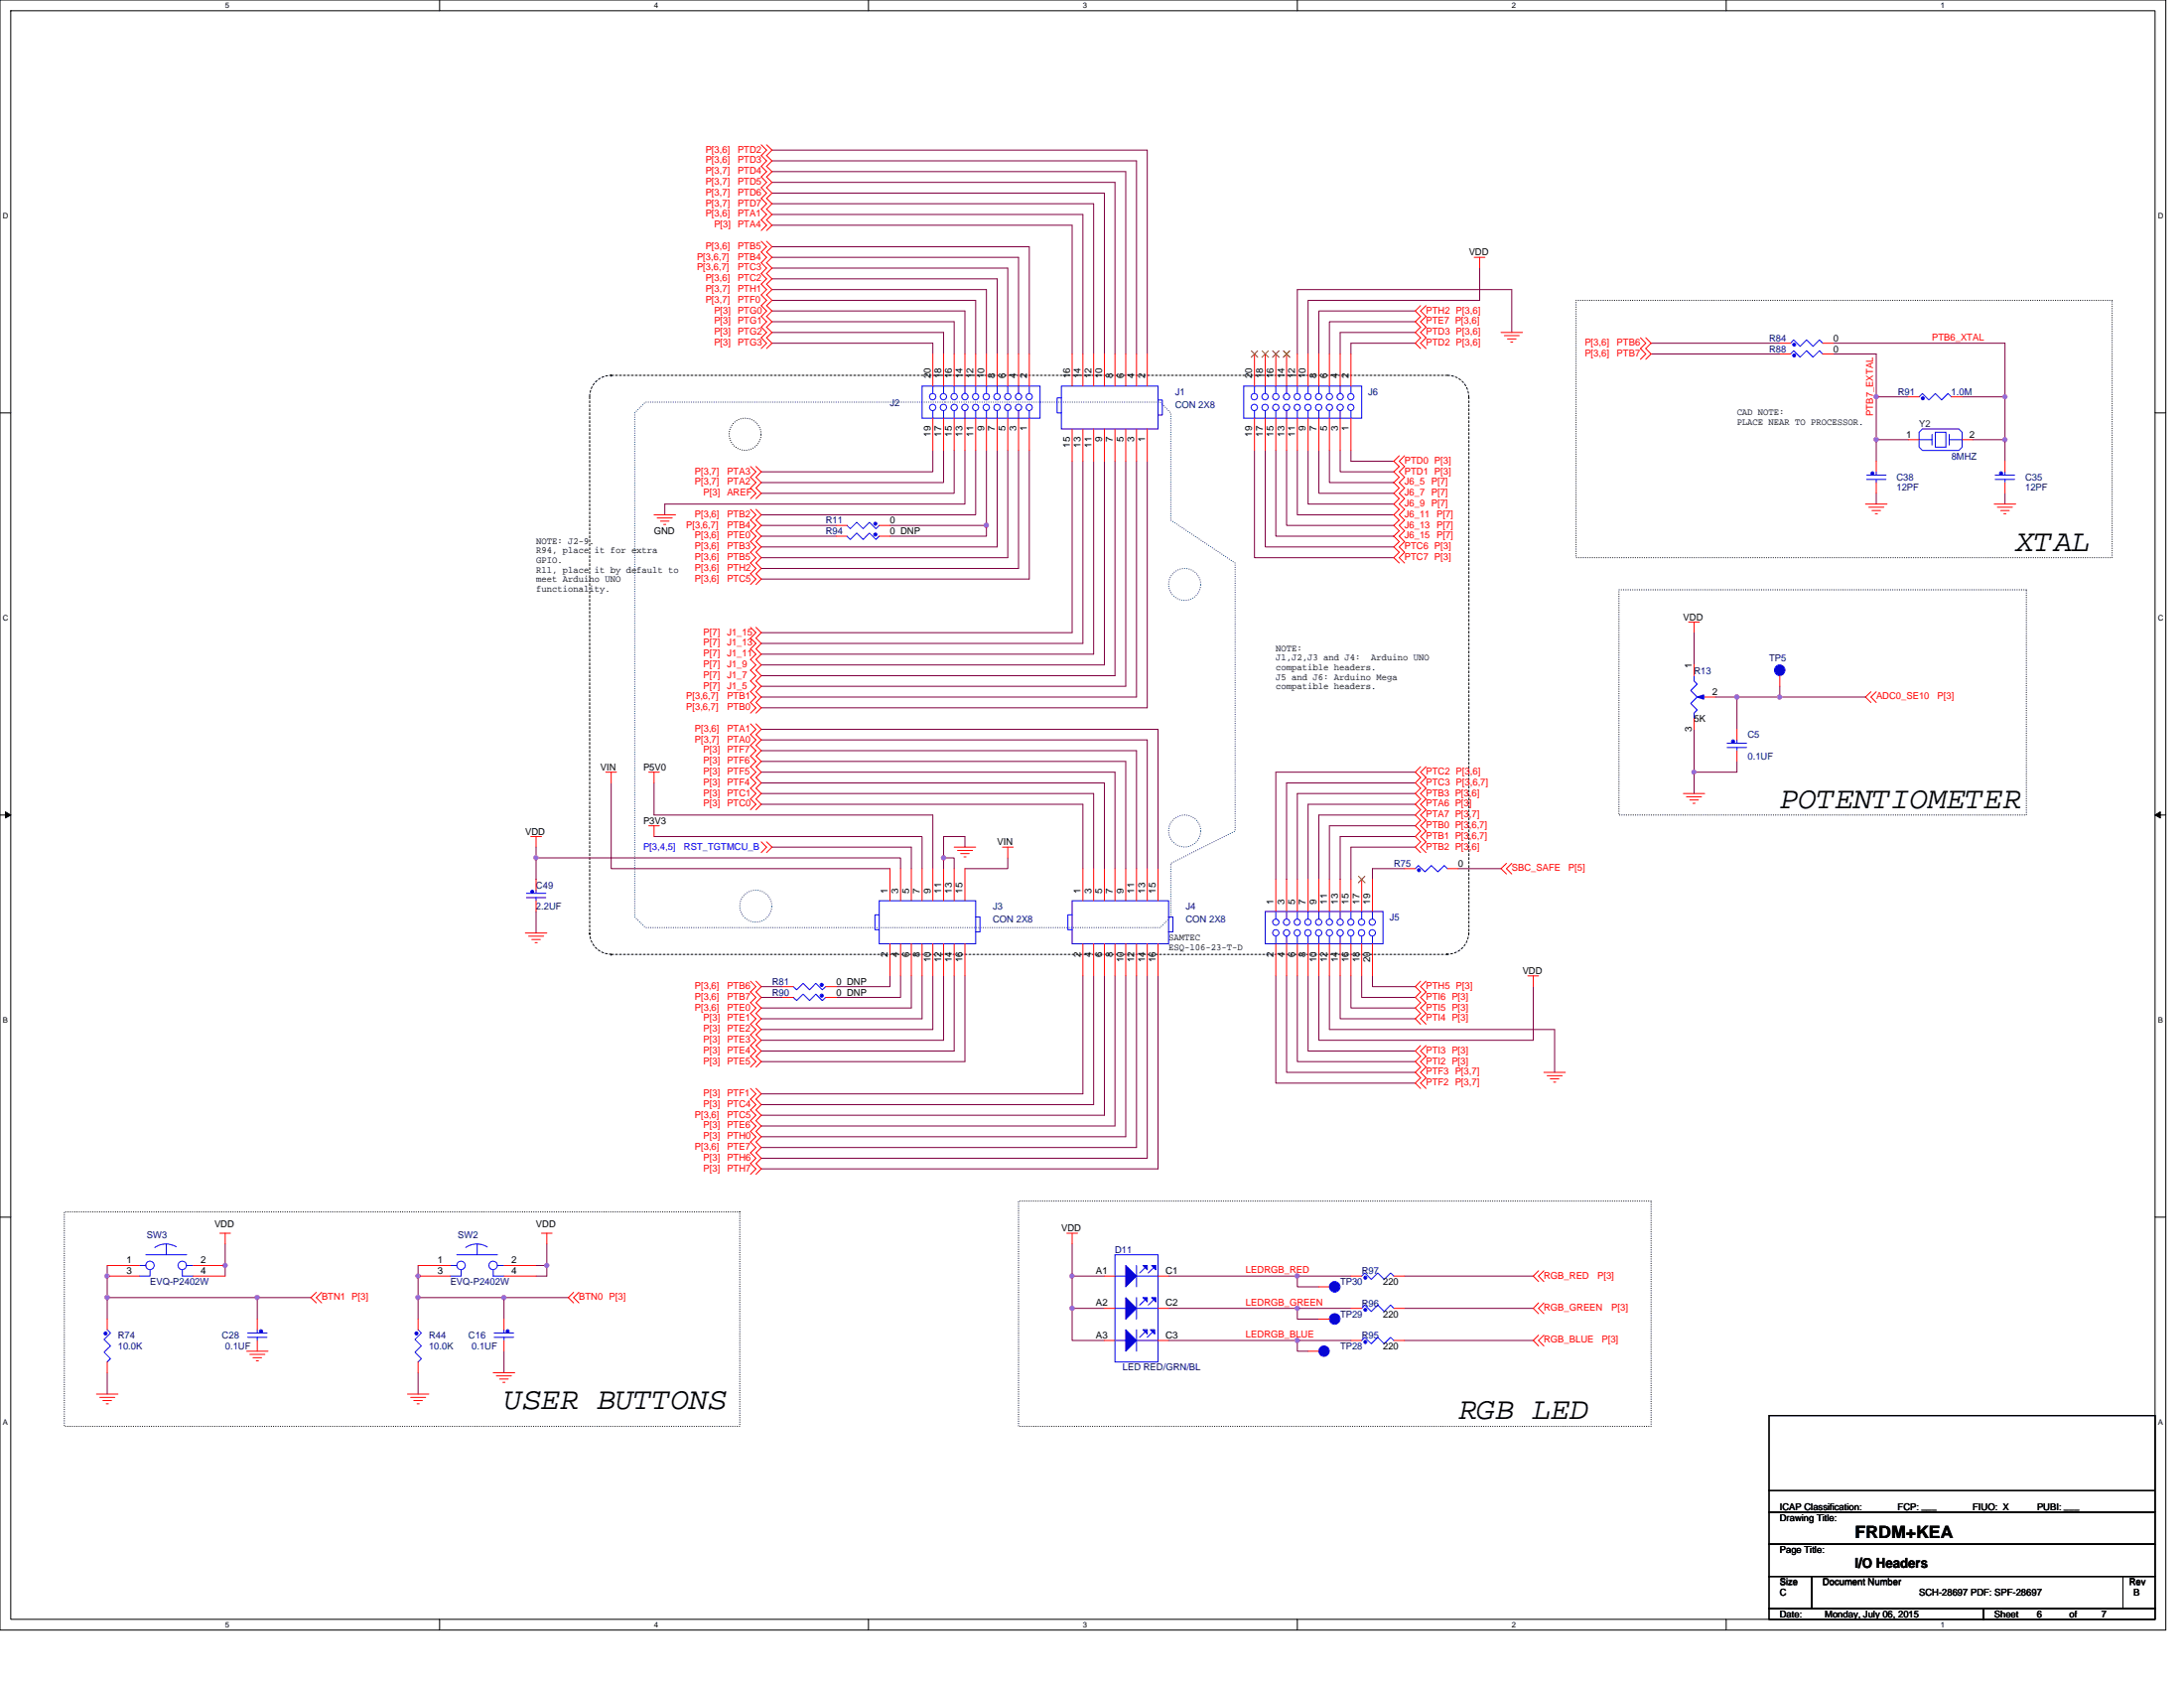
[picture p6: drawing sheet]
<svg xmlns="http://www.w3.org/2000/svg" width="279mm" height="216mm" viewBox="0 0 279 216" stroke-linecap="round" stroke-linejoin="round" font-family="sans-serif">
<path d="M0 0h277.1v208.5h-277.1zM1.4 1.4h274.3v205.7h-274.3z" fill="none" stroke="#000" stroke-width=".13"/>
<g fill="#fff">
<path d="M28.8 .1h.6v1.1h-.6z"/>
<path d="M28.8 207.3h.6v1.1h-.6z"/>
</g>
<path d="M56.2 0v1.4M56.2 207.1v1.4" fill="none" stroke="#000" stroke-width=".13"/>
<g fill="#fff">
<path d="M83.7 .1h.5v1.1h-.5z"/>
<path d="M83.7 207.3h.5v1.1h-.5z"/>
</g>
<path d="M111.1 0v1.4M111.1 207.1v1.4" fill="none" stroke="#000" stroke-width=".13"/>
<g fill="#fff">
<path d="M138.5 .1h.6v1.1h-.6z"/>
<path d="M138.5 207.3h.6v1.1h-.6z"/>
</g>
<path d="M166 0v1.4M166 207.1v1.4" fill="none" stroke="#000" stroke-width=".13"/>
<g fill="#fff">
<path d="M193.4 .1h.6v1.1h-.6z"/>
<path d="M193.4 207.3h.6v1.1h-.6z"/>
</g>
<path d="M220.8 0v1.4M220.8 207.1v1.4" fill="none" stroke="#000" stroke-width=".13"/>
<g fill="#fff">
<path d="M248.3 .1h.5v1.1h-.5z"/>
<path d="M248.3 207.3h.5v1.1h-.5z"/>
<path d="M.4 27.1h.7v1.1h-.7z"/>
<path d="M276.1 27.1h.7v1.1h-.7z"/>
<path d="M.4 78.5h.7v1.1h-.7z"/>
<path d="M276.1 78.5h.7v1.1h-.7z"/>
</g>
<path d="M0 52.8h1.4M275.7 52.8h1.4" fill="none" stroke="#000" stroke-width=".13"/>
<g fill="#fff">
<path d="M.4 130h.6v1.1h-.6z"/>
<path d="M276.1 130h.6v1.1h-.6z"/>
</g>
<path d="M0 104.2h1.4M275.7 104.2h1.4" fill="none" stroke="#000" stroke-width=".13"/>
<path d="M.7 103.8l.7 .4-.7 .4zM275.7 104.2l.7-.4v.8z" fill="#000" stroke="#000" stroke-width=".13"/>
<g fill="#fff">
<path d="M.4 181.4h.6v1.1h-.6z"/>
<path d="M276.1 181.4h.6v1.1h-.6z"/>
</g>
<path d="M0 155.7h1.4M275.7 155.7h1.4M226.3 193.4h49.4v4.1h-49.4zM226.3 197.5h49.4v4.1h-49.4zM226.3 181.1h49.4v12.3h-49.4zM226.3 190.6h49.4M226.3 201.6h5.5v4.1h-5.5zM226.3 205.7h27.4v1.4h-27.4zM231.8 201.6h39.8v4.1h-39.8zM253.7 205.7h22v1.4h-22zM271.6 201.6h4.1v4.1h-4.1z" fill="none" stroke="#000" stroke-width=".13"/>
<g fill="none" stroke="#000" stroke-width=".13" stroke-dasharray="0 .3">
<path d="M201.6 38.4h68.6v32.9h-68.6zM207.1 75.4h52.1v28.8h-52.1zM8.2 155h86.4v27.4h-86.4zM130.3 153.6h80.9v28.8h-80.9z"/>
<circle cx="95.3" cy="55.5" r="2.05"/>
</g>
<g fill="none" stroke="#004080" stroke-width=".13" stroke-dasharray="0 .3">
<path d="M81.2 52.8l1.4-1.4h65.8l1.4 1.4v13.7l8.2 5.5v34.3l-8.2 4.1v6.9l-1.4 1.3h-65.8l-1.4-1.3z"/>
<circle cx="151.6" cy="74.7" r="2.05"/>
<circle cx="96.7" cy="115.9" r="2.05"/>
<circle cx="151.6" cy="106.3" r="2.05"/>
</g>
<path d="M75.4 50.8v68.5M78.2 48a2.71 2.71 0 0 0-2.8 2.8v-.1M78.2 48h.1M185.2 48h-107M187.9 50.7v.1a2.72 2.72 0 0 0-2.8-2.8M187.9 50.8v68.5M75.4 119.3h.1M75.4 119.3a2.72 2.72 0 0 0 2.8 2.7M187.9 119.3h.1M78.2 122.1h.1M185.1 122a2.75 2.75 0 0 0 2.8-2.7M185.2 122.1h-107" fill="none" stroke="#000" stroke-width=".13" stroke-dasharray=".3 .3"/>
<g fill="none" stroke="#800040" stroke-width=".13">
<path d="M98.8 19.2h48v26.1M98.8 32.9h31.5v12.4M98.8 28.8h38.4v16.5M98.8 21.9h45.2v23.4M98.8 35.7h28.8v9.6M98.8 27.4h39.7v17.9M98.8 34.3h30.1v11M98.8 24.7h42.5v20.6M98.8 23.3h43.8v22M98.8 37h27.4v8.3M98.8 31.6h32.9v13.7M98.8 38.4h26v6.9"/>
<path d="M98.8 26.1h41.1v19.2M98.8 39.8h24.6v5.5M98.8 20.6h46.6v24.7M181.1 39.8h-12.4v5.5M189.3 34.3v4.1h-22v6.9M98.8 42.5h21.9v2.8M98.8 41.1h23.3v4.2M98.8 43.9h20.5v1.4M119.3 57.6v2.7h-21.9M120.7 57.6v4.1h-23.3M122.1 57.6v5.5h-24.7M123.4 57.6v6.9h-38.4v1.3"/>
<path d="M124.8 57.6v8.2h-27.4M126.2 57.6v9.6M127.6 57.6v12.4h-30.2M128.9 57.6v13.7h-31.5M130.3 57.6v15.1h-32.9M131.7 57.6v16.5h-34.3M137.2 59v21.9h-39.8M138.5 59v23.3h-41.1M139.9 59v24.7h-42.5M141.3 59v26h-43.9M142.6 59v27.4h-45.2M144 59v28.8h-46.6"/>
<path d="M145.4 59v30.2h-48M146.8 59v31.5h-49.4M160.5 57.6v13.7h17.8M161.9 57.6v12.4h16.4M163.2 57.6v11h15.1M164.6 57.6v9.6h13.7M166 57.6v8.2h12.3M167.3 57.6v6.9h11M168.7 57.6v5.5h9.6M170.1 57.6v4.1h8.2M171.5 57.6v2.7h6.8M172.8 57.6v1.4h5.5"/>
<path d="M181.1 43.9h-8.3v1.4M181.1 42.5h-9.7v2.8M181.1 41.1h-11v4.2M193.4 42.5v-5.5h-27.4v8.3M211.2 43.9h16.5M211.2 45.3h16.5M234.5 43.9h22v6.9M234.5 45.3h5.5v5.5M240 50.8h4.2M240 50.8v5.4M244.2 56.2h-4.2v2.8M251 50.8h5.5"/>
<path d="M252.4 56.2h4.1v2.8M256.5 50.8v5.4M97.4 67.2h9.6M97.4 68.6h9.6M113.9 67.2h12.3M126.2 67.2v1.4h-12.3M240 63.1v1.4M256.5 63.1v1.4M97.4 97.4h46.6v13.7M97.4 98.8h45.2v12.3M97.4 93.3h50.7v17.8M97.4 96h48v15.1"/>
<path d="M97.4 94.6h49.4v16.5M181.1 98.8h-17.9v13.7M216.7 93.3v5.5M216.7 98.8v2.7M216.7 80.9v4.1M219.5 89.2h2.7M222.2 97.4v1.4h-5.5M222.2 89.2v4.1M222.2 89.2h5.5M227.7 87.8v1.4h11M68.6 109.7h46.6v1.4M68.6 108.4v1.3"/>
<path d="M68.6 116.6v2.7M68.6 109.7v2.8M78.2 100.1v11h35.7M83.7 100.1v4.1h35.6v6.9M83.7 107h34.3v4.1M97.4 100.1h43.9v11M97.4 101.5h42.5v9.6M97.4 102.9h41.1v8.2M98.8 108.4h17.8v2.7M120.7 109.7h1.4v1.4M120.7 109.7v1.4M123.4 108.4v-1.4h-2.7v2.7"/>
<path d="M128.9 109.7v1.4h-5.5M179.7 111.1h-4.1v1.4M181.1 100.1h-16.5v12.4M181.1 101.5h-15.1v11M181.1 102.9h-13.8v9.6M181.1 104.2h-12.4v8.3M181.1 105.6h-11v6.9M181.1 107h-9.7v5.5M181.1 108.4h-8.3v4.1M186.5 111.1h5.5M97.4 126.2h2.7M97.4 127.6h2.7"/>
<path d="M113.9 124.8v1.4h-6.9M115.2 124.8v2.8h-8.2M116.6 124.8v4.1h-19.2M118 124.8v5.5h-20.6M119.3 124.8v6.9h-21.9M120.7 124.8v8.3h-23.3M122.1 124.8v9.6h-24.7M123.4 124.8v11h-26M138.5 124.8v15.1h-41.1M139.9 124.8v16.5h-42.5M141.3 124.8v17.8h-43.9M142.6 124.8v19.2h-45.2"/>
<path d="M144 124.8v20.6h-46.6M145.4 124.8v22h-48M146.8 124.8v23.3h-49.4M148.1 124.8v24.7h-50.7M163.2 124.8v13.7h17.9M164.6 124.8v12.4h16.5M166 124.8v11h15.1M167.3 124.8v9.6h13.8M168.7 124.8v8.3h27.5v-6.9M170.1 124.8v6.9h28.8v5.5M171.4 124.8v5.5h9.7M172.8 124.8v4.1h8.3"/>
<path d="M174.2 124.8v2.8h6.9M175.6 124.8v1.4h5.5M28.8 159.1v4.1M70 159.1v2.8M137.2 159.1v4.1M13.7 161.9v4.1M13.7 175.6v2.7M13.7 166v2.7M13.7 166h19.2M32.9 166h6.9M32.9 166v2.7M53.5 166h11"/>
<path d="M53.5 161.9v4.1M53.5 175.6v2.7M53.5 166v2.7M64.5 172.8v2.8M64.5 166v2.7M64.5 166h8.2M68.6 161.9h1.4M70 161.9v1.3h-1.4M137.2 163.2v4.1M137.2 163.2h4.1M137.2 167.3h4.1M137.2 167.3v4.1h4.1"/>
<path d="M149.5 171.4h16.5M149.5 167.3h16.5M149.5 163.2h16.5M172.8 171.4h-6.8v1.4h1.3M172.8 167.3h-6.8v1.4h2.7M172.8 163.2h-6.8v1.4h2.7M179.7 167.3h16.5M179.7 171.4h16.5M179.7 163.2h16.5"/>
</g>
<g fill="#f0f" stroke="#f0f" stroke-width=".13">
<circle cx="166" cy="171.4" r=".27"/>
<circle cx="166" cy="167.3" r=".27"/>
<circle cx="64.5" cy="166" r=".27"/>
<circle cx="32.9" cy="166" r=".27"/>
<circle cx="240" cy="50.7" r=".27"/>
<circle cx="240" cy="56.2" r=".27"/>
<circle cx="256.5" cy="50.7" r=".27"/>
<circle cx="256.5" cy="56.2" r=".27"/>
<circle cx="216.7" cy="98.8" r=".27"/>
<circle cx="222.2" cy="89.1" r=".27"/>
<circle cx="227.7" cy="89.1" r=".27"/>
<circle cx="126.2" cy="67.2" r=".27"/>
<circle cx="68.6" cy="109.7" r=".27"/>
<circle cx="120.7" cy="109.7" r=".27"/>
<circle cx="53.5" cy="163.2" r=".27"/>
<circle cx="28.8" cy="161.8" r=".27"/>
<circle cx="13.7" cy="163.2" r=".27"/>
<circle cx="166" cy="163.2" r=".27"/>
<circle cx="137.1" cy="163.2" r=".27"/>
<circle cx="137.1" cy="167.3" r=".27"/>
<circle cx="13.7" cy="166" r=".27"/>
<circle cx="69.9" cy="161.8" r=".27"/>
<circle cx="53.5" cy="166" r=".27"/>
</g>
<g fill="none" stroke="#f00" stroke-width=".13">
<path d="M97.4 18.5l.7 .7-.7 .7 .7 .7-.7 .7 .7 .6-.7 .7 .7 .7-.7 .7 .7 .7-.7 .7 .7 .7-.7 .7 .7 .6-.7 .7 .7 .7-.7 .7M98.1 18.5l.7 .7-.7 .7 .7 .7-.7 .7 .7 .6-.7 .7 .7 .7-.7 .7 .7 .7-.7 .7 .7 .7-.7 .7 .7 .6-.7 .7 .7 .7-.7 .7M97.4 30.9l.7 .7-.7 .6 .7 .7-.7 .7 .7 .7-.7 .7 .7 .7-.7 .6 .7 .7-.7 .7 .7 .7-.7 .7 .7 .7-.7 .7 .7 .6-.7 .7 .7 .7-.7 .7 .7 .7-.7 .7M98.1 30.9l.7 .7-.7 .6 .7 .7-.7 .7 .7 .7-.7 .7 .7 .7-.7 .6 .7 .7-.7 .7 .7 .7-.7 .7 .7 .7-.7 .7 .7 .6-.7 .7 .7 .7-.7 .7 .7 .7-.7 .7M181.7 39.1l-.6 .7 .6 .7-.6 .6 .6 .7-.6 .7 .6 .7-.6 .7 .6 .7M182.4 39.1l-.7 .7 .7 .7-.7 .6 .7 .7-.7 .7 .7 .7-.7 .7 .7 .7M188.6 32.9h1.4M189.3 32.9v1.4M96 59.7l.7 .6-.7 .7 .7 .7-.7 .7 .7 .7-.7 .7M96.7 59.7l.7 .6-.7 .7 .7 .7-.7 .7 .7 .7-.7 .7M119.3 53.5v4.1M119.3 45.3v4.1"/>
<path d="M120.7 53.5v4.1M120.7 45.3v4.1M122.1 53.5v4.1M122.1 45.3v4.1M123.4 53.5v4.1M123.4 45.3v4.1M124.8 53.5v4.1M124.8 45.3v4.1M126.2 53.5v4.1M126.2 45.3v4.1M127.6 53.5v4.1M127.6 45.3v4.1"/>
<path d="M128.9 45.3v4.1M128.9 53.5v4.1M130.3 53.5v4.1M130.3 45.3v4.1M131.7 53.5v4.1M131.7 45.3v4.1M137.2 45.3v4.1M137.2 54.9v4.1M138.5 45.3v4.1M138.5 54.9v4.1M139.9 45.3v4.1M139.9 54.9v4.1"/>
<path d="M141.3 45.3v4.1M141.3 54.9v4.1M142.6 45.3v4.1M142.6 54.9v4.1M144 45.3v4.1M144 54.9v4.1M145.4 45.3v4.1M145.4 54.9v4.1M146.8 45.3v4.1M146.8 54.9v4.1M160.5 53.5v4.1M160.5 45.3v4.1"/>
<path d="M161.9 53.5v4.1M161.9 45.3v4.1M163.2 53.5v4.1M163.2 45.3v4.1M164.6 53.5v4.1M164.6 45.3v4.1M166 53.5v4.1M166 45.3v4.1M167.3 53.5v4.1M167.3 45.3v4.1M168.7 53.5v4.1M168.7 45.3v4.1"/>
<path d="M170.1 45.3v4.1M170.1 53.5v4.1M171.4 53.5v4.1M171.4 45.3v4.1M172.8 53.5v4.1M172.8 45.3v4.1M179 58.3l-.7 .7 .7 .7-.7 .6 .7 .7-.7 .7 .7 .7-.7 .7 .7 .7-.7 .7 .7 .7-.7 .6 .7 .7-.7 .7 .7 .7-.7 .7 .7 .7-.7 .7 .7 .6-.7 .7 .7 .7M179.7 58.3l-.7 .7 .7 .7-.7 .6 .7 .7-.7 .7 .7 .7-.7 .7 .7 .7-.7 .7 .7 .7-.7 .6 .7 .7-.7 .7 .7 .7-.7 .7 .7 .7-.7 .7 .7 .6-.7 .7 .7 .7M192 42.5h2.8M192.4 42.9h2M192.8 43.3h1.2M193.3 43.8h.2"/>
<path d="M209.9 43.2l.6 .7-.6 .7 .6 .7-.6 .7M210.5 43.2l.7 .7-.7 .7 .7 .7-.7 .7M227.7 43.9h1.4M227.7 45.3h1.4M233.2 43.9h1.3M233.2 45.3h1.3M240 59v1.3M244.2 56.2h1.3M244.2 50.8h1.3M249.6 50.8h1.4M251 56.2h1.4M256.5 59v1.3"/>
<path d="M83.7 65.8h2.7M84.1 66.3h1.9M84.5 66.7h1.1M84.9 67.1h.3M96 65.2l.7 .6-.7 .7 .7 .7-.7 .7 .7 .7-.7 .7 .7 .7-.7 .6 .7 .7-.7 .7 .7 .7-.7 .7 .7 .7-.7 .7M96.7 65.2l.7 .6-.7 .7 .7 .7-.7 .7 .7 .7-.7 .7 .7 .7-.7 .6 .7 .7-.7 .7 .7 .7-.7 .7 .7 .7-.7 .7M107 67.2h1.4M107 68.6h1.4M112.5 67.2h1.4M112.5 68.6h1.4M216 79.6h1.4M216.7 79.6v1.3"/>
<path d="M238.7 64.5h2.7M239.1 64.9h1.9M239.5 65.3h1.1M239.9 65.7h.3M240 61.7v1.4M255.1 64.5h2.8M255.5 64.9h2M255.9 65.3h1.1M256.3 65.7h.3M256.5 61.7v1.4M77.5 98.8h1.4M78.2 98.8v1.3"/>
<path d="M83 98.8h1.3M83.7 98.8v1.3M96 80.2l.7 .7-.7 .7 .7 .7-.7 .7 .7 .7-.7 .6 .7 .7-.7 .7 .7 .7-.7 .7 .7 .7-.7 .7 .7 .7-.7 .7 .7 .6-.7 .7M96 92.6l.7 .7-.7 .7 .7 .6-.7 .7 .7 .7-.7 .7 .7 .7-.7 .7 .7 .7-.7 .6 .7 .7-.7 .7 .7 .7-.7 .7 .7 .7-.7 .7M96.7 80.2l.7 .7-.7 .7 .7 .7-.7 .7 .7 .7-.7 .6 .7 .7-.7 .7 .7 .7-.7 .7 .7 .7-.7 .7 .7 .7-.7 .7 .7 .6-.7 .7M96.7 92.6l.7 .7-.7 .7 .7 .6-.7 .7 .7 .7-.7 .7 .7 .7-.7 .7 .7 .7-.7 .6 .7 .7-.7 .7 .7 .7-.7 .7 .7 .7-.7 .7M181.7 98.1l-.6 .7 .6 .6-.6 .7 .6 .7-.6 .7 .6 .7-.6 .7 .6 .7-.6 .6 .6 .7-.6 .7 .6 .7-.6 .7 .6 .7-.6 .7 .6 .7M182.4 98.1l-.7 .7 .7 .6-.7 .7 .7 .7-.7 .7 .7 .7-.7 .7 .7 .7-.7 .6 .7 .7-.7 .7 .7 .7-.7 .7 .7 .7-.7 .7 .7 .7M216.7 85v1.4M216.7 91.9v1.4M218.1 89.2h1.4M222.2 93.3v1.3"/>
<path d="M222.2 96v1.4M227.7 86.4v1.4M239.4 88.5l-.7 .7 .7 .7M240 88.5l-.6 .7 .6 .7M67.2 119.3h2.8M67.6 119.7h2M67.9 107h1.4M68.6 107v1.4M68.6 112.5v1.4M68.6 115.2v1.4M83 105.6h1.3M83.7 105.6v1.4"/>
<path d="M97.4 107.7l.7 .7-.7 .7M98.1 107.7l.7 .7-.7 .7M113.9 111.1v4.1M115.2 111.1v4.1M116.6 111.1v4.1M118 111.1v4.1M119.3 111.1v4.1M120.7 111.1v4.1M122.1 108.4h2.7M122.1 111.1v4.1M122.5 108.8h1.9M122.9 109.2h1.1"/>
<path d="M123.3 109.6h.3M123.4 111.1v4.1M128.2 108.4h1.4M128.9 108.4v1.3M138.5 111.1v4.1M139.9 111.1v4.1M141.3 111.1v4.1M142.6 111.1v4.1M144 111.1v4.1M145.4 111.1v4.1M146.8 111.1v4.1M148.1 111.1v4.1"/>
<path d="M163.2 112.5v4.1M164.6 112.5v4.1M166 112.5v4.1M167.3 112.5v4.1M168.7 112.5v4.1M170.1 112.5v4.1M171.4 112.5v4.1M172.8 112.5v4.1M174.2 112.5v4.1M175.6 112.5v4.1M179.7 111.1h1.4M185.2 111.1h1.3"/>
<path d="M192.7 110.4l-.7 .7 .7 .7M193.4 110.4l-.7 .7 .7 .7M215.3 101.5h2.8M215.8 101.9h1.9M216.2 102.3h1.1M216.6 102.7h.3M68 120.2h1.1M68.5 120.6h.2M96 125.5l.7 .7-.7 .7 .7 .7-.7 .6 .7 .7-.7 .7 .7 .7-.7 .7 .7 .7-.7 .7 .7 .7-.7 .6 .7 .7-.7 .7 .7 .7-.7 .7M96 139.2l.7 .7-.7 .7 .7 .7-.7 .7 .7 .6-.7 .7 .7 .7-.7 .7 .7 .7-.7 .7 .7 .7-.7 .6 .7 .7-.7 .7 .7 .7-.7 .7M96.7 125.5l.7 .7-.7 .7 .7 .7-.7 .6 .7 .7-.7 .7 .7 .7-.7 .7 .7 .7-.7 .7 .7 .7-.7 .6 .7 .7-.7 .7 .7 .7-.7 .7M96.7 139.2l.7 .7-.7 .7 .7 .7-.7 .7 .7 .6-.7 .7 .7 .7-.7 .7 .7 .7-.7 .7 .7 .7-.7 .6 .7 .7-.7 .7 .7 .7-.7 .7"/>
<path d="M100.1 126.2h1.4M100.1 127.6h1.4M105.6 126.2h1.4M105.6 127.6h1.4M113.9 120.7v4.1M115.2 120.7v4.1M116.6 120.7v4.1M118 120.7v4.1M119.3 120.7v4.1M120.7 120.7v4.1M122.1 120.7v4.1M123.4 120.7v4.1"/>
<path d="M138.5 120.7v4.1M139.9 120.7v4.1M141.3 120.7v4.1M142.6 120.7v4.1M144 120.7v4.1M145.4 120.7v4.1M146.8 120.7v4.1M148.1 120.7v4.1M163.2 120.7v4.1M164.6 120.7v4.1M166 120.7v4.1M167.3 120.7v4.1"/>
<path d="M168.7 120.7v4.1M170.1 120.7v4.1M171.4 120.7v4.1M172.8 120.7v4.1M174.2 120.7v4.1M175.6 120.7v4.1M181.7 133.7l-.6 .7 .6 .7-.6 .7 .6 .7-.6 .7 .6 .7-.6 .6 .6 .7M181.7 125.5l-.6 .7 .6 .7-.6 .7 .6 .6-.6 .7 .6 .7-.6 .7 .6 .7M182.4 133.7l-.7 .7 .7 .7-.7 .7 .7 .7-.7 .7 .7 .7-.7 .6 .7 .7M182.4 125.5l-.7 .7 .7 .7-.7 .7 .7 .6-.7 .7 .7 .7-.7 .7 .7 .7M195.5 124.8h1.3M196.2 124.8v1.4"/>
<path d="M197.5 137.2h2.8M197.9 137.6h2M198.3 138h1.1M198.8 138.4h.2M28.1 157.7h1.4M28.8 157.7v1.4M69.3 157.7h1.3M70 157.7v1.4M136.5 157.7h1.4M137.2 157.7v1.4M12.3 178.3h2.8M12.8 178.7h1.9"/>
<path d="M13.2 179.1h1.1M13.6 179.6h.3M13.7 168.7v1.4M13.7 174.2v1.4M13.7 161.9h4.1M13.7 163.2h4.1M24.7 161.9h4.1M24.7 163.2h4.1M31.6 172.8h2.7M32 173.2h1.9M32.4 173.7h1.1M32.8 174.1h.3"/>
<path d="M32.9 168.7v1.4M32.9 171.4v1.4M40.5 165.3l-.7 .7 .7 .6M41.1 165.3l-.6 .7 .6 .6M52.1 178.3h2.8M52.5 178.7h2M52.9 179.1h1.1M53.4 179.6h.2M53.5 168.7v1.4M53.5 174.2v1.4M53.5 161.9h4.1M53.5 163.2h4.1"/>
<path d="M63.1 175.6h2.7M63.5 176h1.9M63.9 176.4h1.1M64.3 176.8h.3M64.5 161.9h4.1M64.5 163.2h4.1M64.5 168.7v1.4M64.5 171.4v1.4M73.4 165.3l-.7 .7 .7 .6M74.1 165.3l-.7 .7 .7 .6M141.3 167.3h1.3M141.3 163.2h1.3"/>
<path d="M141.3 171.4h1.3M148.1 167.3h1.4M148.1 163.2h1.4M148.1 171.4h1.4M167.3 172.8h1.4M168.7 164.6h1.4M168.7 168.7h1.4M172.8 167.3h1.4M172.8 171.4h1.4M172.8 163.2h1.4M178.3 167.3h1.4M178.3 171.4h1.4"/>
<path d="M178.3 163.2h1.4M196.8 166.6l-.6 .7 .6 .7M196.8 170.8l-.6 .6 .6 .7M196.8 162.5l-.6 .7 .6 .7M197.5 166.6l-.7 .7 .7 .7M197.5 170.8l-.7 .6 .7 .7M197.5 162.5l-.7 .7 .7 .7"/>
</g>
<g fill="none" stroke="#00f" stroke-width=".13">
<path d="M118 49.4h15.1v4.1h-15.1zM119.3 49.4v.9M119.3 52.5v1M120.7 52.5v1M120.7 49.4v.9M122.1 52.5v1M122.1 49.4v.9M123.4 49.4v.9M123.4 52.5v1M124.8 49.4v.9M124.8 52.5v1M126.2 49.4v.9"/>
<path d="M126.2 52.5v1M127.6 49.4v.9M127.6 52.5v1M128.9 49.4v.9M128.9 52.5v1M130.3 52.5v1M130.3 49.4v.9M131.7 52.5v1M131.7 49.4v.9M135.8 49.4h12.3v5.5h-12.3zM135.8 50.9h-.6v1.9h.6M148.1 51.2h.6v1.9h-.6"/>
<path d="M159.1 49.4h15.1v4.1h-15.1zM160.5 49.4v.9M160.5 52.5v1M161.9 52.5v1M161.9 49.4v.9M163.2 52.5v1M163.2 49.4v.9M164.6 49.4v.9M164.6 52.5v1M166 49.4v.9M166 52.5v1M167.3 49.4v.9"/>
<path d="M167.3 52.5v1M168.7 49.4v.9M168.7 52.5v1M170.1 49.4v.9M170.1 52.5v1M171.4 52.5v1M171.4 49.4v.9M172.8 52.5v1M172.8 49.4v.9M229.1 43.9l.4-.4 .8 .8 .8-.8 .8 .8 .9-.8 .4 .4M229.1 45.3l.4-.4 .8 .8 .8-.8 .8 .8 .9-.8 .4 .4M245.5 56.2h1.7"/>
<path d="M245.5 55.3l.4-.4h4.7l.4 .4v1.9l-.4 .4h-4.7l-.4-.4zM245.5 50.8l.4-.5 .9 .9 .8-.9 .8 .9 .8-.9 .4 .5M247.2 55.6v1.3M247.6 55.3h1.3v1.9h-1.3zM249.4 56.2h1.6M249.4 55.6v1.3M108.4 67.2l.4 .4 .8-.8 .8 .8 .8-.8 .9 .8 .4-.4M108.4 68.6l.4 .4 .8-.8 .8 .8 .8-.8 .9 .8 .4-.4M238.8 61.3h2.5M238.8 60.8h2.5M240 61.3v.4M240 60.3v.5"/>
<path d="M255.2 61.3h2.5M255.2 60.8h2.5M256.5 61.3v.4M256.5 60.3v.5M216.7 86.4v.7l.4 .4-.8 .8 .8 .9-.8 .8 .8 .8-.4 .4v.7M217.8 89.2h.3M221 95.6h2.4M221 95.1h2.4M222.2 95.6v.4M222.2 94.6v.5M67.4 114.8h2.4M67.4 114.3h2.4"/>
<path d="M68.6 114.8v.4M68.6 113.9v.4M112.5 115.2h12.3v5.5h-12.3zM112.5 117h-.6v1.9h.6M124.8 117.3h.6v1.9h-.6M137.2 115.2h12.3v5.5h-12.3zM137.2 117h-.6v1.9h.6M149.5 117.3h.6v1.9h-.6M161.9 116.6h15v4.1h-15zM163.2 116.6v1M163.2 119.7v1M164.6 116.6v1"/>
<path d="M164.6 119.7v1M166 119.7v1M166 116.6v1M167.3 119.7v1M167.3 116.6v1M168.7 119.7v1M168.7 116.6v1M170.1 119.7v1M170.1 116.6v1M171.4 119.7v1M171.4 116.6v1M172.8 116.6v1"/>
<path d="M172.8 119.7v1M174.2 116.6v1M174.2 119.7v1M175.6 119.7v1M175.6 116.6v1M181.1 111.1l.4-.4 .8 .8 .8-.8 .8 .8 .9-.8 .4 .4M101.5 126.2l.4 .4 .8-.8 .9 .8 .8-.8 .8 .8 .4-.4M101.5 127.6l.4 .4 .8-.9 .9 .9 .8-.9 .8 .9 .4-.4M21.3 159.1v1.4M22.5 159.5a2.53 2.53 0 0 0-2.7 .1M61 159.1v1.4M62.3 159.5a2.5 2.5 0 0 0-2.7 .1"/>
<path d="M13.7 170.1l.4 .4-.8 .8 .8 .8-.8 .9 .8 .8-.4 .4M17.8 161.9h.8M18.6 160.5h5.3M19.2 162.4v.8h-1.4M23.3 162.4v.8h1.4M23.9 161.9h.8M31.7 171h2.5M31.7 170.5h2.5M32.9 171v.4M32.9 170.1v.4M53.5 170.1l.4 .4-.8 .8 .8 .8-.8 .9 .8 .8-.4 .4M57.6 161.9h.8"/>
<path d="M58.4 160.5h5.2M59 162.4v.8h-1.4M63.1 162.4v.8h1.4M63.2 171h2.5M63.2 170.5h2.5M63.6 161.9h.9M64.5 171v.4M64.5 170.1v.4M142.6 160.5h5.5v13.7h-5.5zM142.6 167.3h1.4M142.6 163.2h1.4M142.6 171.4h1.4"/>
<path d="M145.4 166v2.7M145.4 167.3h2.7M145.4 161.9v2.7M145.4 163.2h2.7M145.4 170.1v2.7M145.4 171.4h2.7M146.5 166.2l-.7 .7M146.5 162.1l-.7 .7M146.5 170.3l-.7 .7M147.6 166.2l-.7 .7M147.6 162.1l-.7 .7M147.6 170.2l-.8 .8"/>
<path d="M174.2 167.3l.4-.4 .8 .8 .9-.8 .8 .8 .8-.8 .4 .4M174.2 171.4l.4-.4 .8 .9 .9-.9 .8 .9 .8-.9 .4 .4M174.2 163.2l.4-.4 .8 .8 .9-.8 .8 .8 .8-.8 .4 .4"/>
<circle cx="119.3" cy="52.1" r=".4"/>
<circle cx="119.3" cy="50.7" r=".4"/>
<circle cx="120.7" cy="52.1" r=".4"/>
<circle cx="120.7" cy="50.7" r=".4"/>
<circle cx="122.1" cy="50.7" r=".4"/>
<circle cx="122.1" cy="52.1" r=".4"/>
<circle cx="123.4" cy="50.7" r=".4"/>
<circle cx="123.4" cy="52.1" r=".4"/>
<circle cx="124.8" cy="52.1" r=".4"/>
<circle cx="124.8" cy="50.7" r=".4"/>
<circle cx="126.2" cy="50.7" r=".4"/>
<circle cx="126.2" cy="52.1" r=".4"/>
<circle cx="127.5" cy="50.7" r=".4"/>
<circle cx="127.5" cy="52.1" r=".4"/>
<circle cx="128.9" cy="52.1" r=".4"/>
<circle cx="128.9" cy="50.7" r=".4"/>
<circle cx="130.3" cy="50.7" r=".4"/>
<circle cx="130.3" cy="52.1" r=".4"/>
<circle cx="131.7" cy="50.7" r=".4"/>
<circle cx="131.7" cy="52.1" r=".4"/>
<circle cx="160.5" cy="52.1" r=".4"/>
<circle cx="160.5" cy="50.7" r=".4"/>
<circle cx="161.8" cy="50.7" r=".4"/>
<circle cx="161.8" cy="52.1" r=".4"/>
<circle cx="163.2" cy="52.1" r=".4"/>
<circle cx="163.2" cy="50.7" r=".4"/>
<circle cx="164.6" cy="52.1" r=".4"/>
<circle cx="164.6" cy="50.7" r=".4"/>
<circle cx="165.9" cy="52.1" r=".4"/>
<circle cx="165.9" cy="50.7" r=".4"/>
<circle cx="167.3" cy="50.7" r=".4"/>
<circle cx="167.3" cy="52.1" r=".4"/>
<circle cx="168.7" cy="50.7" r=".4"/>
<circle cx="168.7" cy="52.1" r=".4"/>
<circle cx="170.1" cy="52.1" r=".4"/>
<circle cx="170.1" cy="50.7" r=".4"/>
<circle cx="171.4" cy="50.7" r=".4"/>
<circle cx="171.4" cy="52.1" r=".4"/>
<circle cx="172.8" cy="52.1" r=".4"/>
<circle cx="172.8" cy="50.7" r=".4"/>
<circle cx="163.2" cy="119.3" r=".4"/>
<circle cx="163.2" cy="117.9" r=".4"/>
<circle cx="164.6" cy="119.3" r=".4"/>
<circle cx="164.6" cy="117.9" r=".4"/>
<circle cx="165.9" cy="119.3" r=".4"/>
<circle cx="166" cy="117.9" r=".39"/>
<circle cx="167.3" cy="119.3" r=".4"/>
<circle cx="167.3" cy="117.9" r=".4"/>
<circle cx="168.7" cy="119.3" r=".4"/>
<circle cx="168.7" cy="117.9" r=".4"/>
<circle cx="170.1" cy="119.3" r=".4"/>
<circle cx="170.1" cy="117.9" r=".4"/>
<circle cx="171.4" cy="119.3" r=".4"/>
<circle cx="171.5" cy="117.9" r=".4"/>
<circle cx="172.8" cy="119.3" r=".4"/>
<circle cx="172.8" cy="117.9" r=".39"/>
<circle cx="174.2" cy="119.3" r=".4"/>
<circle cx="174.2" cy="117.9" r=".4"/>
<circle cx="175.6" cy="119.3" r=".4"/>
<circle cx="175.6" cy="117.9" r=".4"/>
<circle cx="19.2" cy="161.8" r=".54"/>
<circle cx="23.3" cy="161.8" r=".54"/>
<circle cx="59" cy="161.8" r=".54"/>
<circle cx="63.1" cy="161.8" r=".54"/>
</g>
<g fill="#00f" stroke="#00f" stroke-width=".13">
<path d="M217.1 89.2l.9-.3v.5z"/>
<path d="M144 166l1.4 1.3-1.4 1.4z"/>
<path d="M146.2 166h.6v.5z"/>
<path d="M147.3 166h.6v.5z"/>
<path d="M144 161.9l1.4 1.3-1.4 1.4z"/>
<path d="M147.3 161.9h.6v.5z"/>
<path d="M146.2 161.9h.6v.5z"/>
<path d="M144 170.1l1.4 1.4-1.4 1.3z"/>
<path d="M146.2 170.1h.6v.5z"/>
<path d="M147.2 170.1h.5v.5z"/>
<path d="M53.1 170.4h.3v.3l-.1 .1-.2-.1z" fill-rule="evenodd"/>
<path d="M13.4 170.4h.2v.3l-.1 .1-.1-.1z" fill-rule="evenodd"/>
<path d="M111.8 66.9h.3l.1 .1-.1 .1-.1 .1-.2-.1z" fill-rule="evenodd"/>
<path d="M174.5 171.5h.3v.3l-.1 .1-.2-.1z" fill-rule="evenodd"/>
<path d="M174.5 163.3h.3v.3h-.1h-.2z" fill-rule="evenodd"/>
<path d="M64.8 170.1h.3v.3l-.2 .1-.1-.1z" fill-rule="evenodd"/>
<path d="M111.8 68.2h.3l.1 .2-.1 .1-.1 .1-.2-.1z" fill-rule="evenodd"/>
<path d="M239.4 60.4h.3v.3h-.2h-.1z" fill-rule="evenodd"/>
<path d="M245.8 50.8h.3l.1 .1-.1 .2h-.1h-.2z" fill-rule="evenodd"/>
<circle cx="170.8" cy="164.6" r=".68"/>
<circle cx="174.7" cy="167.5" r=".19"/>
<circle cx="181.5" cy="111.3" r=".19"/>
<circle cx="105.1" cy="126" r=".2"/>
<circle cx="229.5" cy="44.1" r=".19"/>
<circle cx="68.1" cy="114" r=".19"/>
<circle cx="256" cy="60.5" r=".2"/>
<circle cx="229.5" cy="45.5" r=".19"/>
<circle cx="105.1" cy="127.3" r=".2"/>
<circle cx="33.4" cy="170.3" r=".2"/>
<circle cx="227.7" cy="85.7" r=".67"/>
<circle cx="169.4" cy="172.8" r=".67"/>
<circle cx="170.8" cy="168.7" r=".68"/>
<circle cx="221.7" cy="94.8" r=".2"/>
</g>
<path d="M160.1 44.9l.8 .8M160.9 44.9l-.8 .8M161.5 44.9l.8 .8M162.3 44.9l-.9 .8M162.8 44.9l.8 .8M163.6 44.9l-.8 .8M164.2 44.9l.8 .8M165 44.9l-.8 .8M173.8 112.1l.8 .8M174.6 112.1l-.8 .8" fill="none" stroke="#804000" stroke-width=".13"/>
<g font-size="4">
<text x="257.9" y="70.4">XTAL</text>
<text x="227.7" y="103.4">POTENTIOMETER</text>
<text x="64.5" y="180.2">USER BUTTONS</text>
<text x="186.5" y="181.5">RGB LED</text>
</g>
<text font-size="2.2" x="237.3" y="196.8">FRDM+KEA</text>
<text font-size="1.8" x="237.3" y="200.5">I/O Headers</text>
<g font-size="1.2" fill="#f00">
<text x="90.3" y="19.5">P[3,6]</text>
<text x="90.3" y="20.9">P[3,6]</text>
<text x="90.3" y="22.2">P[3,7]</text>
<text x="90.3" y="23.6">P[3,7]</text>
<text x="94.4" y="19.5">PTD2</text>
<text x="94.4" y="20.9">PTD3</text>
<text x="94.4" y="22.2">PTD4</text>
<text x="94.4" y="23.6">PTD5</text>
<text x="90.3" y="25">P[3,7]</text>
<text x="90.3" y="26.4">P[3,7]</text>
<text x="90.3" y="27.7">P[3,6]</text>
<text x="91.4" y="29.1">P[3]</text>
<text x="94.4" y="25">PTD6</text>
<text x="94.4" y="26.4">PTD7</text>
<text x="94.4" y="29.1">PTA4</text>
<text x="94.4" y="27.7">PTA1</text>
<text x="89.2" y="33.2">P[3,6,7]</text>
<text x="89.2" y="34.6">P[3,6,7]</text>
<text x="90.3" y="31.9">P[3,6]</text>
<text x="90.3" y="36">P[3,6]</text>
<text x="94.4" y="31.9">PTB5</text>
<text x="94.4" y="33.2">PTB4</text>
<text x="94.4" y="34.6">PTC3</text>
<text x="94.4" y="36">PTC2</text>
<text x="90.3" y="37.3">P[3,7]</text>
<text x="90.3" y="38.7">P[3,7]</text>
<text x="91.4" y="40.1">P[3]</text>
<text x="91.4" y="41.4">P[3]</text>
<text x="94.4" y="37.3">PTH1</text>
<text x="94.4" y="38.7">PTF0</text>
<text x="94.4" y="40.1">PTG0</text>
<text x="94.4" y="41.4">PTG1</text>
<text x="182.4" y="40.1">PTH2 P[3,6]</text>
<text x="182.4" y="41.4">PTE7 P[3,6]</text>
<text x="91.4" y="42.8">P[3]</text>
<text x="91.4" y="44.2">P[3]</text>
<text x="94.4" y="42.8">PTG2</text>
<text x="94.4" y="44.2">PTG3</text>
<text x="182.4" y="44.2">PTD2 P[3,6]</text>
<text x="182.4" y="42.8">PTD3 P[3,6]</text>
<text x="202.7" y="45.6">P[3,6]</text>
<text x="202.7" y="44.2">P[3,6]</text>
<text x="206.8" y="45.6">PTB7</text>
<text x="206.8" y="44.2">PTB6</text>
<text x="247.2" y="43.5">PTB6_XTAL</text>
<text x="239.6" y="53.2" transform="rotate(-90 239.6 53.2)">PTB7_EXTAL</text>
<text x="179.7" y="59.3">PTD0 P[3]</text>
<text x="88.9" y="60.7">P[3,7]</text>
<text x="88.9" y="62">P[3,7]</text>
<text x="90" y="63.4">P[3]</text>
<text x="93" y="60.7">PTA3</text>
<text x="93" y="62">PTA2</text>
<text x="93" y="63.4">AREF</text>
<text x="179.7" y="64.8">J6_9 P[7]</text>
<text x="179.7" y="63.4">J6_7 P[7]</text>
<text x="179.7" y="62">J6_5 P[7]</text>
<text x="179.7" y="60.7">PTD1 P[3]</text>
<text x="87.8" y="67.5">P[3,6,7]</text>
<text x="88.9" y="66.1">P[3,6]</text>
<text x="88.9" y="70.3">P[3,6]</text>
<text x="88.9" y="71.6">P[3,6]</text>
<text x="88.9" y="68.9">P[3,6]</text>
<text x="93" y="66.1">PTB2</text>
<text x="93" y="67.5">PTB4</text>
<text x="93" y="70.3">PTB3</text>
<text x="93" y="71.6">PTB5</text>
<text x="93" y="68.9">PTE0</text>
<text x="179.7" y="71.6">PTC7 P[3]</text>
<text x="179.7" y="70.3">PTC6 P[3]</text>
<text x="179.7" y="68.9">J6_15 P[7]</text>
<text x="179.7" y="67.5">J6_13 P[7]</text>
<text x="179.7" y="66.1">J6_11 P[7]</text>
<text x="88.9" y="73">P[3,6]</text>
<text x="88.9" y="74.4">P[3,6]</text>
<text x="93" y="73">PTH2</text>
<text x="93" y="74.4">PTC5</text>
<text x="90" y="84">P[7]</text>
<text x="90" y="82.6">P[7]</text>
<text x="90" y="81.2">P[7]</text>
<text x="93" y="84">J1_11</text>
<text x="93" y="82.6">J1_13</text>
<text x="93" y="81.2">J1_15</text>
<text x="87.8" y="89.5">P[3,6,7]</text>
<text x="90" y="88.1">P[7]</text>
<text x="90" y="86.7">P[7]</text>
<text x="90" y="85.3">P[7]</text>
<text x="93" y="89.5">PTB1</text>
<text x="93" y="88.1">J1_5</text>
<text x="93" y="86.7">J1_7</text>
<text x="93" y="85.3">J1_9</text>
<text x="240" y="89.5">ADC0_SE10</text>
<text x="247.9" y="89.5">P[3]</text>
<text x="87.8" y="90.8">P[3,6,7]</text>
<text x="88.9" y="93.6">P[3,6]</text>
<text x="88.9" y="95">P[3,7]</text>
<text x="93" y="90.8">PTB0</text>
<text x="93" y="93.6">PTA1</text>
<text x="93" y="95">PTA0</text>
<text x="90" y="101.8">P[3]</text>
<text x="90" y="96.3">P[3]</text>
<text x="90" y="97.7">P[3]</text>
<text x="90" y="99.1">P[3]</text>
<text x="90" y="100.4">P[3]</text>
<text x="93" y="96.3">PTF7</text>
<text x="93" y="97.7">PTF6</text>
<text x="93" y="99.1">PTF5</text>
<text x="93" y="100.4">PTF4</text>
<text x="93" y="101.8">PTC1</text>
<text x="182.4" y="101.8">PTB3 P[3,6]</text>
<text x="182.4" y="100.4">PTC3 P[3,6,7]</text>
<text x="182.4" y="99.1">PTC2 P[3,6]</text>
<text x="90" y="103.2">P[3]</text>
<text x="93" y="103.2">PTC0</text>
<text x="182.4" y="107.3">PTB1 P[3,6,7]</text>
<text x="182.4" y="105.9">PTB0 P[3,6,7]</text>
<text x="182.4" y="104.5">PTA7 P[3,7]</text>
<text x="182.4" y="103.2">PTA6 P[3]</text>
<text x="182.4" y="108.7">PTB2 P[3,6]</text>
<text x="193.4" y="111.4">SBC_SAFE</text>
<text x="200.7" y="111.4">P[5]</text>
<text x="88.9" y="129.2">P[3,6]</text>
<text x="88.9" y="127.9">P[3,6]</text>
<text x="88.9" y="126.5">P[3,6]</text>
<text x="90" y="132">P[3]</text>
<text x="90" y="130.6">P[3]</text>
<text x="93" y="132">PTE2</text>
<text x="93" y="130.6">PTE1</text>
<text x="93" y="129.2">PTE0</text>
<text x="93" y="127.9">PTB7</text>
<text x="93" y="126.5">PTB6</text>
<text x="182.4" y="130.6">PTI4 P[3]</text>
<text x="182.4" y="129.2">PTI5 P[3]</text>
<text x="182.4" y="127.9">PTI6 P[3]</text>
<text x="182.4" y="126.5">PTH5 P[3]</text>
<text x="90" y="136.1">P[3]</text>
<text x="90" y="134.7">P[3]</text>
<text x="90" y="133.3">P[3]</text>
<text x="93" y="136.1">PTE5</text>
<text x="93" y="134.7">PTE4</text>
<text x="93" y="133.3">PTE3</text>
<text x="182.4" y="136.1">PTI2 P[3]</text>
<text x="182.4" y="134.7">PTI3 P[3]</text>
<text x="182.4" y="137.5">PTF3 P[3,7]</text>
<text x="88.9" y="143">P[3,6]</text>
<text x="90" y="141.6">P[3]</text>
<text x="90" y="140.2">P[3]</text>
<text x="93" y="140.2">PTF1</text>
<text x="93" y="141.6">PTC4</text>
<text x="93" y="143">PTC5</text>
<text x="182.4" y="138.8">PTF2 P[3,7]</text>
<text x="88.9" y="147.1">P[3,6]</text>
<text x="90" y="144.3">P[3]</text>
<text x="90" y="145.7">P[3]</text>
<text x="90" y="148.4">P[3]</text>
<text x="90" y="149.8">P[3]</text>
<text x="93" y="144.3">PTE6</text>
<text x="93" y="145.7">PTH0</text>
<text x="93" y="147.1">PTE7</text>
<text x="93" y="148.4">PTH6</text>
<text x="93" y="149.8">PTH7</text>
<text x="41.1" y="166.3">BTN1 P[3]</text>
<text x="74.1" y="166.3">BTN0 P[3]</text>
<text x="159.4" y="167">LEDRGB_GREEN</text>
<text x="159.4" y="162.8">LEDRGB_RED</text>
<text x="197.5" y="167.6">RGB_GREEN</text>
<text x="197.5" y="163.5">RGB_RED</text>
<text x="204.4" y="163.5">P[3]</text>
<text x="206.2" y="167.6">P[3]</text>
<text x="159.4" y="171.1">LEDRGB_BLUE</text>
<text x="197.5" y="171.7">RGB_BLUE</text>
<text x="204.9" y="171.7">P[3]</text>
</g>
<g font-size="1.2">
<text x="187.9" y="32.7">VDD</text>
<text x="234.5" y="43.6">0</text>
<text x="234.5" y="45">0</text>
<text x="119" y="48.4" transform="rotate(-90 119 48.4)">20</text>
<text x="120.4" y="48.4" transform="rotate(-90 120.4 48.4)">18</text>
<text x="121.8" y="48.4" transform="rotate(-90 121.8 48.4)">16</text>
<text x="123.1" y="48.4" transform="rotate(-90 123.1 48.4)">14</text>
<text x="124.5" y="48.4" transform="rotate(-90 124.5 48.4)">12</text>
<text x="125.9" y="48.4" transform="rotate(-90 125.9 48.4)">10</text>
<text x="127.3" y="48.4" transform="rotate(-90 127.3 48.4)">8</text>
<text x="128.6" y="48.4" transform="rotate(-90 128.6 48.4)">6</text>
<text x="130" y="48.4" transform="rotate(-90 130 48.4)">4</text>
<text x="131.4" y="48.4" transform="rotate(-90 131.4 48.4)">2</text>
<text x="136.9" y="48.4" transform="rotate(-90 136.9 48.4)">16</text>
<text x="138.2" y="48.4" transform="rotate(-90 138.2 48.4)">14</text>
<text x="139.6" y="48.4" transform="rotate(-90 139.6 48.4)">12</text>
<text x="141" y="48.4" transform="rotate(-90 141 48.4)">10</text>
<text x="142.3" y="48.4" transform="rotate(-90 142.3 48.4)">8</text>
<text x="143.7" y="48.4" transform="rotate(-90 143.7 48.4)">6</text>
<text x="145.1" y="48.4" transform="rotate(-90 145.1 48.4)">4</text>
<text x="146.5" y="48.4" transform="rotate(-90 146.5 48.4)">2</text>
<text x="160.2" y="48.4" transform="rotate(-90 160.2 48.4)">20</text>
<text x="161.6" y="48.4" transform="rotate(-90 161.6 48.4)">18</text>
<text x="162.9" y="48.4" transform="rotate(-90 162.9 48.4)">16</text>
<text x="164.3" y="48.4" transform="rotate(-90 164.3 48.4)">14</text>
<text x="165.7" y="48.4" transform="rotate(-90 165.7 48.4)">12</text>
<text x="167" y="48.4" transform="rotate(-90 167 48.4)">10</text>
<text x="168.4" y="48.4" transform="rotate(-90 168.4 48.4)">8</text>
<text x="169.8" y="48.4" transform="rotate(-90 169.8 48.4)">6</text>
<text x="171.2" y="48.4" transform="rotate(-90 171.2 48.4)">4</text>
<text x="172.5" y="48.4" transform="rotate(-90 172.5 48.4)">2</text>
<text x="222.2" y="53.1">CAD NOTE:</text>
<text x="119" y="55.8" transform="rotate(-90 119 55.8)">19</text>
<text x="120.4" y="55.8" transform="rotate(-90 120.4 55.8)">17</text>
<text x="121.8" y="55.8" transform="rotate(-90 121.8 55.8)">15</text>
<text x="123.1" y="55.8" transform="rotate(-90 123.1 55.8)">13</text>
<text x="124.5" y="55.8" transform="rotate(-90 124.5 55.8)">11</text>
<text x="125.9" y="55.1" transform="rotate(-90 125.9 55.1)">9</text>
<text x="127.3" y="55.1" transform="rotate(-90 127.3 55.1)">7</text>
<text x="128.6" y="55.1" transform="rotate(-90 128.6 55.1)">5</text>
<text x="130" y="55.1" transform="rotate(-90 130 55.1)">3</text>
<text x="131.4" y="55.1" transform="rotate(-90 131.4 55.1)">1</text>
<text x="136.9" y="57.2" transform="rotate(-90 136.9 57.2)">15</text>
<text x="138.2" y="57.2" transform="rotate(-90 138.2 57.2)">13</text>
<text x="139.6" y="57.2" transform="rotate(-90 139.6 57.2)">11</text>
<text x="141" y="56.5" transform="rotate(-90 141 56.5)">9</text>
<text x="142.3" y="56.5" transform="rotate(-90 142.3 56.5)">7</text>
<text x="143.7" y="56.5" transform="rotate(-90 143.7 56.5)">5</text>
<text x="145.1" y="56.5" transform="rotate(-90 145.1 56.5)">3</text>
<text x="146.5" y="56.5" transform="rotate(-90 146.5 56.5)">1</text>
<text x="160.2" y="55.8" transform="rotate(-90 160.2 55.8)">19</text>
<text x="161.6" y="55.8" transform="rotate(-90 161.6 55.8)">17</text>
<text x="162.9" y="55.8" transform="rotate(-90 162.9 55.8)">15</text>
<text x="164.3" y="55.8" transform="rotate(-90 164.3 55.8)">13</text>
<text x="165.7" y="55.8" transform="rotate(-90 165.7 55.8)">11</text>
<text x="167" y="55.1" transform="rotate(-90 167 55.1)">9</text>
<text x="168.4" y="55.1" transform="rotate(-90 168.4 55.1)">7</text>
<text x="169.8" y="55.1" transform="rotate(-90 169.8 55.1)">5</text>
<text x="171.2" y="55.1" transform="rotate(-90 171.2 55.1)">3</text>
<text x="172.5" y="55.1" transform="rotate(-90 172.5 55.1)">1</text>
<text x="222.2" y="54.3">PLACE NEAR TO PROCESSOR.</text>
<text x="243.9" y="55.9">1</text>
<text x="252" y="55.9">2</text>
<text x="68.6" y="69.6">NOTE: J2-9.</text>
<text x="68.6" y="70.8">R94, place it for extra</text>
<text x="83.7" y="68.3">GND</text>
<text x="113.9" y="67">0</text>
<text x="113.9" y="68.3">0 DNP</text>
<text x="68.6" y="72">GPIO.</text>
<text x="68.6" y="73.2">R11, place it by default to</text>
<text x="68.6" y="74.5">meet Arduino UNO</text>
<text x="68.6" y="75.7">functionality.</text>
<text x="163.2" y="83.3">NOTE:</text>
<text x="215.3" y="79.3">VDD</text>
<text x="163.2" y="84.5">J1,J2,J3 and J4:</text>
<text x="163.2" y="85.7">compatible headers.</text>
<text x="163.2" y="87">J5 and J6: Arduino Mega</text>
<text x="163.2" y="88.2">compatible headers.</text>
<text x="175.4" y="84.5">Arduino UNO</text>
<text x="216.4" y="85.5" transform="rotate(-90 216.4 85.5)">1</text>
<text x="219" y="88.9">2</text>
<text x="216.4" y="93.6" transform="rotate(-90 216.4 93.6)">3</text>
<text x="216.7" y="92.3">5K</text>
<text x="76.8" y="98.5">VIN</text>
<text x="82.3" y="98.5">P5V0</text>
<text x="67.2" y="106.7">VDD</text>
<text x="82.3" y="105.4">P3V3</text>
<text x="127.6" y="108.1">VIN</text>
<text x="186.5" y="110.8">0</text>
<text x="113.6" y="114.3" transform="rotate(-90 113.6 114.3)">1</text>
<text x="114.9" y="114.3" transform="rotate(-90 114.9 114.3)">3</text>
<text x="116.3" y="114.3" transform="rotate(-90 116.3 114.3)">5</text>
<text x="117.7" y="114.3" transform="rotate(-90 117.7 114.3)">7</text>
<text x="119" y="114.3" transform="rotate(-90 119 114.3)">9</text>
<text x="120.4" y="114.3" transform="rotate(-90 120.4 114.3)">11</text>
<text x="121.8" y="114.3" transform="rotate(-90 121.8 114.3)">13</text>
<text x="123.1" y="114.3" transform="rotate(-90 123.1 114.3)">15</text>
<text x="138.2" y="114.3" transform="rotate(-90 138.2 114.3)">1</text>
<text x="139.6" y="114.3" transform="rotate(-90 139.6 114.3)">3</text>
<text x="141" y="114.3" transform="rotate(-90 141 114.3)">5</text>
<text x="142.3" y="114.3" transform="rotate(-90 142.3 114.3)">7</text>
<text x="143.7" y="114.3" transform="rotate(-90 143.7 114.3)">9</text>
<text x="145.1" y="114.3" transform="rotate(-90 145.1 114.3)">11</text>
<text x="146.5" y="114.3" transform="rotate(-90 146.5 114.3)">13</text>
<text x="147.8" y="114.3" transform="rotate(-90 147.8 114.3)">15</text>
<text x="162.9" y="115.6" transform="rotate(-90 162.9 115.6)">1</text>
<text x="164.3" y="115.6" transform="rotate(-90 164.3 115.6)">3</text>
<text x="165.7" y="115.6" transform="rotate(-90 165.7 115.6)">5</text>
<text x="167" y="115.6" transform="rotate(-90 167 115.6)">7</text>
<text x="168.4" y="115.6" transform="rotate(-90 168.4 115.6)">9</text>
<text x="169.8" y="115.6" transform="rotate(-90 169.8 115.6)">11</text>
<text x="171.2" y="115.6" transform="rotate(-90 171.2 115.6)">13</text>
<text x="172.5" y="115.6" transform="rotate(-90 172.5 115.6)">15</text>
<text x="173.9" y="115.6" transform="rotate(-90 173.9 115.6)">17</text>
<text x="175.3" y="115.6" transform="rotate(-90 175.3 115.6)">19</text>
<text x="107" y="125.9">0 DNP</text>
<text x="113.6" y="122.4" transform="rotate(-90 113.6 122.4)">2</text>
<text x="114.9" y="122.4" transform="rotate(-90 114.9 122.4)">4</text>
<text x="116.3" y="122.4" transform="rotate(-90 116.3 122.4)">6</text>
<text x="117.7" y="122.4" transform="rotate(-90 117.7 122.4)">8</text>
<text x="119" y="123.1" transform="rotate(-90 119 123.1)">10</text>
<text x="120.4" y="123.1" transform="rotate(-90 120.4 123.1)">12</text>
<text x="121.8" y="123.1" transform="rotate(-90 121.8 123.1)">14</text>
<text x="123.1" y="123.1" transform="rotate(-90 123.1 123.1)">16</text>
<text x="138.2" y="122.4" transform="rotate(-90 138.2 122.4)">2</text>
<text x="139.6" y="122.4" transform="rotate(-90 139.6 122.4)">4</text>
<text x="141" y="122.4" transform="rotate(-90 141 122.4)">6</text>
<text x="142.3" y="122.4" transform="rotate(-90 142.3 122.4)">8</text>
<text x="143.7" y="123.1" transform="rotate(-90 143.7 123.1)">10</text>
<text x="145.1" y="123.1" transform="rotate(-90 145.1 123.1)">12</text>
<text x="146.5" y="123.1" transform="rotate(-90 146.5 123.1)">14</text>
<text x="147.8" y="123.1" transform="rotate(-90 147.8 123.1)">16</text>
<text x="149.5" y="120.3">SAMTEC</text>
<text x="149.5" y="121.5">ESQ-106-23-T-D</text>
<text x="162.9" y="122.4" transform="rotate(-90 162.9 122.4)">2</text>
<text x="164.3" y="122.4" transform="rotate(-90 164.3 122.4)">4</text>
<text x="165.7" y="122.4" transform="rotate(-90 165.7 122.4)">6</text>
<text x="167" y="122.4" transform="rotate(-90 167 122.4)">8</text>
<text x="168.4" y="123.1" transform="rotate(-90 168.4 123.1)">10</text>
<text x="169.8" y="123.1" transform="rotate(-90 169.8 123.1)">12</text>
<text x="171.2" y="123.1" transform="rotate(-90 171.2 123.1)">14</text>
<text x="172.5" y="123.1" transform="rotate(-90 172.5 123.1)">16</text>
<text x="173.9" y="123.1" transform="rotate(-90 173.9 123.1)">18</text>
<text x="175.3" y="123.1" transform="rotate(-90 175.3 123.1)">20</text>
<text x="194.8" y="124.6">VDD</text>
<text x="107" y="127.3">0 DNP</text>
<text x="16.2" y="161.6">1</text>
<text x="25.7" y="161.6">2</text>
<text x="27.4" y="156.9">VDD</text>
<text x="56" y="161.6">1</text>
<text x="65.4" y="161.6">2</text>
<text x="68.6" y="156.9">VDD</text>
<text x="135.8" y="157.5">VDD</text>
<text x="16.2" y="162.9">3</text>
<text x="25.7" y="162.9">4</text>
<text x="56" y="162.9">3</text>
<text x="65.4" y="162.9">4</text>
<text x="140.2" y="167">A2</text>
<text x="140.2" y="162.9">A1</text>
<text x="149.1" y="167">C2</text>
<text x="149.1" y="162.9">C1</text>
<text x="176.9" y="164.3">220</text>
<text x="140.2" y="171.2">A3</text>
<text x="149.1" y="171.2">C3</text>
<text x="176.9" y="168.5">220</text>
<text x="176.9" y="172.6">220</text>
<text x="227.7" y="194.5">Drawing Title:</text>
<text x="227.7" y="193.1">ICAP Classification:</text>
<text x="242.8" y="193.1">FCP: ___</text>
<text x="252.4" y="193.1">FIUO: X</text>
<text x="260.6" y="193.1">PUBI: ___</text>
<text x="227.7" y="202.8">Size</text>
<text x="227.7" y="198.6">Page Title:</text>
<text x="233.2" y="202.8">Document Number</text>
<text x="272.4" y="202.8">Rev</text>
<text x="227.7" y="206.9">Date:</text>
<text x="227.7" y="204.1">C</text>
<text x="233.4" y="206.9">Monday, July 06, 2015</text>
<text x="245.5" y="204.1">SCH-28697 PDF: SPF-28697</text>
<text x="255.1" y="206.9">Sheet</text>
<text x="260.6" y="206.9">6</text>
<text x="264.7" y="206.9">of</text>
<text x="268.8" y="206.9">7</text>
<text x="272.9" y="204.1">B</text>
</g>
<g font-size="1.2" fill="#000080">
<text x="226.3" y="43.6">R84</text>
<text x="226.3" y="45">R88</text>
<text x="113.9" y="51.9">J2</text>
<text x="150.3" y="50.5">J1</text>
<text x="150.3" y="52.2">CON 2X8</text>
<text x="175" y="50.5">J6</text>
<text x="242.8" y="50.5">R91</text>
<text x="249.6" y="50.5">1.0M</text>
<text x="249.6" y="58.7">8MHZ</text>
<text x="242.6" y="61.5">C38</text>
<text x="242.6" y="62.7">12PF</text>
<text x="259.1" y="61.5">C35</text>
<text x="259.1" y="62.7">12PF</text>
<text x="105.6" y="67">R11</text>
<text x="105.6" y="68.3">R94</text>
<text x="216.7" y="86.2">R13</text>
<text x="226.3" y="84.5">TP5</text>
<text x="223.6" y="94.4">C5</text>
<text x="223.6" y="97.1">0.1UF</text>
<text x="68.6" y="113.6">C49</text>
<text x="178.3" y="110.8">R75</text>
<text x="68.6" y="116.3">2.2UF</text>
<text x="127" y="116.3">J3</text>
<text x="127" y="118">CON 2X8</text>
<text x="151.7" y="116.3">J4</text>
<text x="151.7" y="118">CON 2X8</text>
<text x="177.8" y="117.7">J5</text>
<text x="98.8" y="125.9">R81</text>
<text x="98.8" y="127.3">R90</text>
<text x="18.8" y="158.3">SW3</text>
<text x="58.6" y="158.3">SW2</text>
<text x="142.6" y="160.2">D11</text>
<text x="19.2" y="164.3">EVQ-P2402W</text>
<text x="57.6" y="164.3">EVQ-P2402W</text>
<text x="171.4" y="164.3">TP30</text>
<text x="174.2" y="167.1">R96</text>
<text x="174.2" y="163">R97</text>
<text x="15.1" y="171.2">R74</text>
<text x="15.1" y="172.6">10.0K</text>
<text x="28.4" y="171.2">C28</text>
<text x="28.8" y="172.6">0.1UF</text>
<text x="54.9" y="171.2">R44</text>
<text x="54.9" y="172.6">10.0K</text>
<text x="59.9" y="171.2">C16</text>
<text x="60.3" y="172.6">0.1UF</text>
<text x="171.4" y="172.6">TP28</text>
<text x="171.4" y="168.5">TP29</text>
<text x="174.2" y="171.2">R95</text>
<text x="143.6" y="175.3">LED RED/GRN/BL</text>
</g>
<text font-size="1.2" fill="#004040" x="245.5" y="54.6">Y2</text>
<g font-size="1.2" fill="#00f">
<text x="82.3" y="108.7">P[3,4,5]</text>
<text x="87.5" y="108.7">RST_TGTMCU_B</text>
</g>
<g font-size="1">
<text x="28.8" y="1">5</text>
<text x="83.7" y="1">4</text>
<text x="138.5" y="1">3</text>
<text x="193.4" y="1">2</text>
<text x="248.3" y="1">1</text>
<text x=".4" y="28">D</text>
<text x="276.1" y="28">D</text>
<text x=".4" y="79.4">C</text>
<text x="276.1" y="79.4">C</text>
<text x=".4" y="130.9">B</text>
<text x="276.1" y="130.9">B</text>
<text x=".4" y="182.3">A</text>
<text x="276.1" y="182.3">A</text>
<text x="28.8" y="208.2">5</text>
<text x="83.7" y="208.2">4</text>
<text x="138.5" y="208.2">3</text>
<text x="193.4" y="208.2">2</text>
<text x="248.3" y="208.2">1</text>
</g>
</svg>
